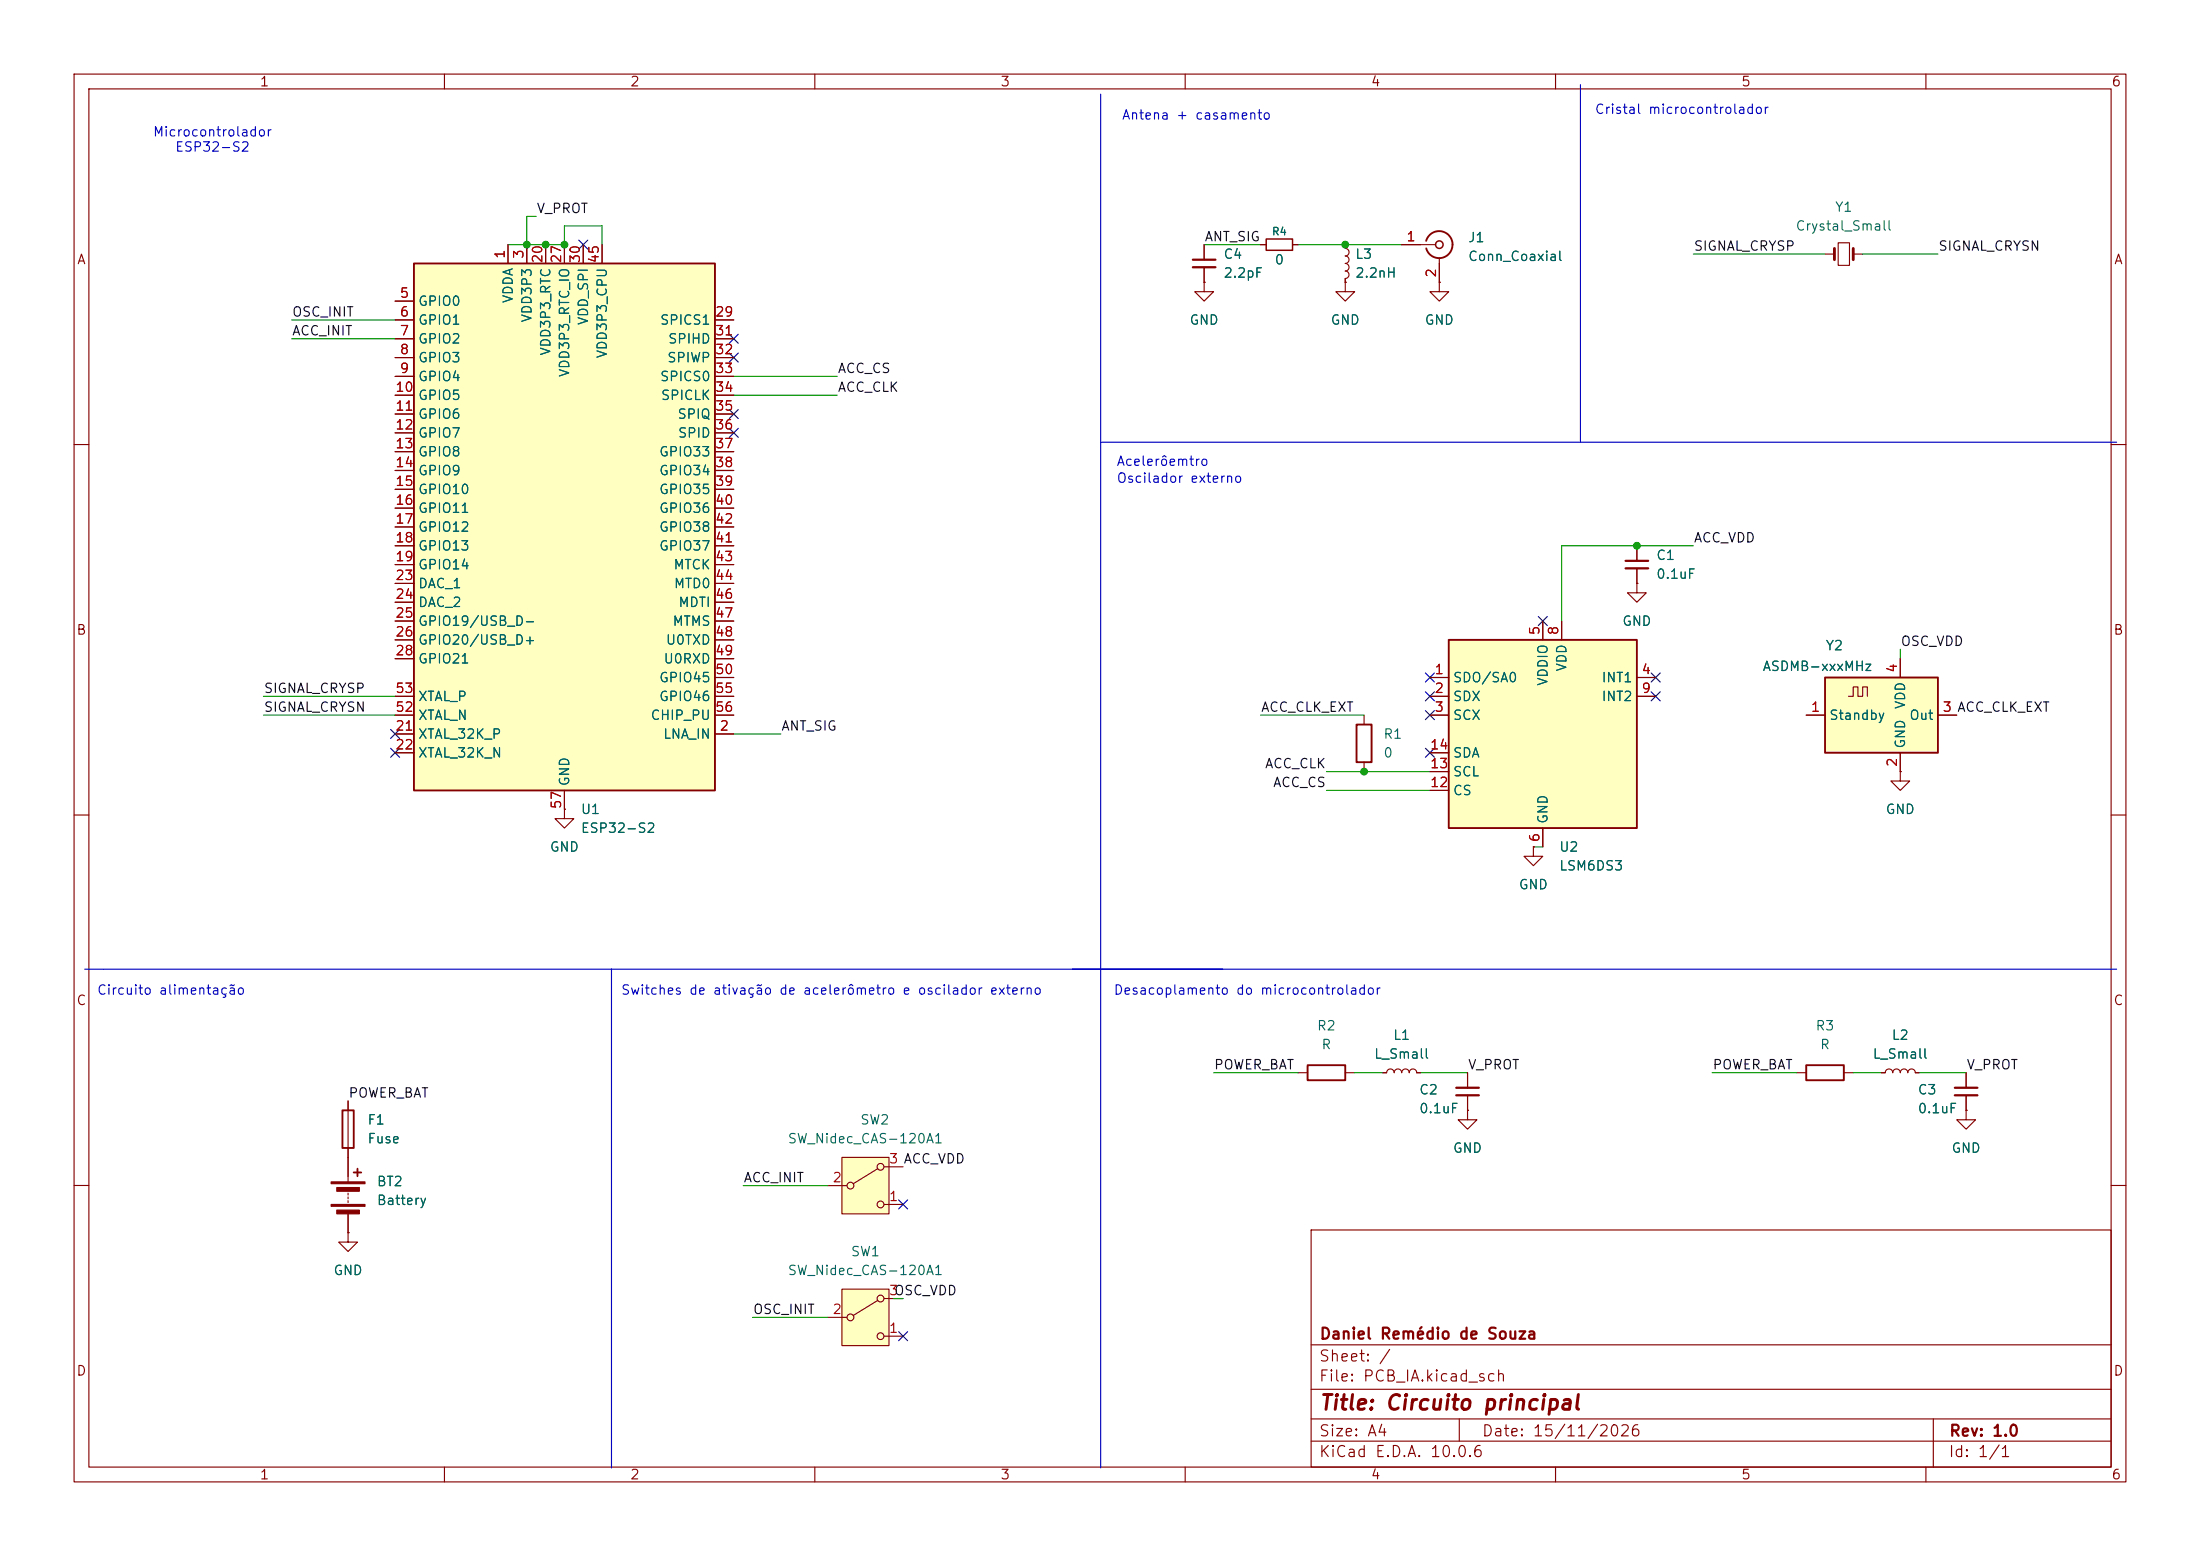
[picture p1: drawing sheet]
<svg xmlns="http://www.w3.org/2000/svg" width="297mm" height="210mm" viewBox="0 0 297 210" stroke-linecap="round" stroke-linejoin="round" font-family="sans-serif">
<g fill="none" stroke="#840000" stroke-width=".15">
<path d="M10 10h277v190h-277zM12 12h273v186h-273zM60 10v2M110 10v2M160 10v2M210 10v2M260 10v2M194.3 38.1v1.3h1.3l-1.3 1.2-1.3-1.2h1.3M194.3 38.1h.1M10 60h2M285 60h2M10 110h2"/>
<path d="M285 110h2M10 160h2M177 166h108v32h-108zM285 160h2M60 198v2M110 198v2M160 198v2M177 194.5h108M177 191.5h108M177 187.5h108M177 181.5h108M197 191.5v3"/>
<path d="M210 198v2M260 198v2M261 191.5v6.5"/>
</g>
<path d="M55.9 35.6h40.6v71.1h-40.6z" fill="#ffffc2"/>
<path d="M55.9 35.6h40.6v71.1h-40.6zM183.1 97.8h2.1v5.1h-2.1z" fill="none" stroke="#840000" stroke-width=".25"/>
<g fill="none" stroke="#840000" stroke-width=".15">
<path d="M68.6 33v2.6M71.1 33v2.6M73.7 33v2.6M76.2 33v2.6M78.7 33v2.6M81.3 33v2.6M53.3 40.6h2.6M53.3 43.2h2.6M53.3 45.7h2.6M53.3 48.3h2.6M53.3 50.8h2.6M53.3 53.3h2.6"/>
<path d="M53.3 55.9h2.6M53.3 58.4h2.6M96.5 43.2h2.6M96.5 45.7h2.6M96.5 48.3h2.6M96.5 50.8h2.6M96.5 53.3h2.6M96.5 55.9h2.6M96.5 58.4h2.6M53.3 61h2.6M53.3 63.5h2.6M53.3 66h2.6"/>
<path d="M53.3 68.6h2.6M53.3 71.1h2.6M53.3 73.7h2.6M53.3 76.2h2.6M53.3 78.7h2.6M96.5 61h2.6M96.5 63.5h2.6M96.5 66h2.6M96.5 68.6h2.6M96.5 71.1h2.6M96.5 73.7h2.6M96.5 76.2h2.6"/>
<path d="M96.5 78.7h2.6M53.3 99.1h2.6M53.3 81.3h2.6M53.3 83.8h2.6M53.3 86.4h2.6M53.3 88.9h2.6M53.3 96.5h2.6M53.3 94h2.6M96.5 99.1h2.6M96.5 81.3h2.6M96.5 83.8h2.6M96.5 86.4h2.6"/>
<path d="M96.5 88.9h2.6M96.5 91.4h2.6M96.5 96.5h2.6M96.5 94h2.6M184.1 96.5v1.3M53.3 101.6h2.6M76.2 106.7v2.5M184.1 102.9v1.2"/>
</g>
<path d="M113.7 174h6.3v7.6h-6.3z" fill="#ffffc2"/>
<g fill="none" stroke="#840000" stroke-width=".15">
<path d="M111.8 177.8h2.5M113.7 174h6.3v7.6h-6.3zM118.5 175.5l-3.3 2M119.4 175.3h2.5M119.4 180.3h2.5"/>
<circle cx="114.8" cy="177.8" r=".46"/>
<circle cx="118.9" cy="175.3" r=".46"/>
<circle cx="118.9" cy="180.3" r=".46"/>
</g>
<path d="M113.7 156.2h6.3v7.6h-6.3z" fill="#ffffc2"/>
<g fill="none" stroke="#840000" stroke-width=".15">
<path d="M162.6 38.1v1.3h1.2l-1.2 1.2-1.3-1.2h1.3M162.6 38.1h.1M162.6 33v2.1M162.6 36.1v2M170.2 33h.7M174.5 33h.8M181.6 38.1v1.3h1.3l-1.3 1.2-1.3-1.2h1.3M181.6 38.1h.1M181.6 33v.5a.51 .51 0 0 1 .5 .5 .51 .51 0 0 1-.5 .6 .5 .5 0 0 1 .5 .5 .5 .5 0 0 1-.5 .5 .51 .51 0 0 1 .5 .5 .51 .51 0 0 1-.5 .5 .5 .5 0 0 1 .5 .5 .5 .5 0 0 1-.5 .5v.5M189.2 33h4.6M194.3 34.8v3.3M246.4 34.3h1.2"/>
<path d="M248.2 32.8h1.5v3h-1.5zM250.2 34.3h1.3M76.2 109.2v1.3h1.3l-1.3 1.3-1.3-1.3h1.3M76.2 109.2h.1M47 148.6v10.9M113.7 156.2h6.3v7.6h-6.3zM118.5 157.7l-3.3 2.1M119.4 157.5h2.5M175.3 144.8h1.2M181.6 144.8h1.3M186.7 144.8h.5a.51 .51 0 0 1 .5-.5 .51 .51 0 0 1 .5 .5 .51 .51 0 0 1 .5-.5 .51 .51 0 0 1 .5 .5 .51 .51 0 0 1 .5-.5 .51 .51 0 0 1 .5 .5 .51 .51 0 0 1 .6-.5 .51 .51 0 0 1 .5 .5h.5M47 166.4v1.2h1.3l-1.3 1.3-1.3-1.3h1.3"/>
<path d="M47 166.4h.1M47 161v.3M47 161.5v.3M47 162.1v.2M47 163.8v2.6M111.8 160h2.5M119.4 162.6h2.5"/>
<circle cx="118.9" cy="157.5" r=".46"/>
<circle cx="114.8" cy="160" r=".46"/>
<circle cx="118.9" cy="162.6" r=".46"/>
</g>
<path d="M192.5 32.5a1.81 1.81 0 0 1 2.8-1 1.81 1.81 0 0 1 0 3 1.81 1.81 0 0 1-2.8-1M46.2 149.9h1.6v5h-1.6zM47.8 158.2h1M48.3 157.7v1.1M176.5 143.8h5.1v2h-5.1z" fill="none" stroke="#840000" stroke-width=".25"/>
<g fill="none" stroke="#840000" stroke-width=".2">
<path d="M170.9 32.3h3.6v1.5h-3.6z"/>
<circle cx="194.3" cy="33" r=".51"/>
</g>
<path d="M161 35.1h3.1M161 36.1h3.1" fill="none" stroke="#840000" stroke-width=".3"/>
<path d="M247.6 33.5v1.6M250.2 33.5v1.6" fill="none" stroke="#840000" stroke-width=".38"/>
<g fill="#840000" stroke="#840000" stroke-width=".15">
<path d="M44.7 159.5h4.6v.3h-4.6z"/>
<path d="M44.7 162.6h4.6v.2h-4.6z"/>
<path d="M45.5 160.3h3v.5h-3z"/>
<path d="M45.5 163.3h3v.5h-3z"/>
</g>
<path d="M195.6 86.4h25.4v25.4h-25.4z" fill="#ffffc2"/>
<path d="M195.6 86.4h25.4v25.4h-25.4zM243.8 143.8h5.1v2h-5.1z" fill="none" stroke="#840000" stroke-width=".25"/>
<g fill="none" stroke="#840000" stroke-width=".15">
<path d="M221 78.7v1.3h1.2l-1.2 1.3-1.3-1.3h1.3M221 78.7h.1M221 73.7v2M221 76.7v2M193 91.4h2.6M193 94h2.6M193 96.5h2.6M208.3 83.8v2.6M210.8 83.8v2.6M221 91.4h2.5M221 94h2.5M193 106.7h2.6"/>
<path d="M193 104.1h2.6M193 101.6h2.6M207 114.3v1.3h1.3l-1.3 1.2-1.3-1.2h1.3M207 114.3h.1M208.3 111.8v2.5M198.1 149.9v1.2h1.3l-1.3 1.3-1.3-1.3h1.3M198.1 149.9h.1M198.1 144.8v2M198.1 147.8v2.1M242.6 144.8h1.2M248.9 144.8h1.3M254 144.8h.5a.51 .51 0 0 1 .5-.5 .51 .51 0 0 1 .5 .5 .51 .51 0 0 1 .5-.5 .51 .51 0 0 1 .5 .5 .51 .51 0 0 1 .5-.5 .51 .51 0 0 1 .6 .5 .51 .51 0 0 1 .5-.5 .51 .51 0 0 1 .5 .5h.5"/>
<path d="M265.4 149.9v1.2h1.3l-1.3 1.3-1.2-1.3h1.2M265.4 149.9h.1M265.4 144.8v2M265.4 147.8v2.1"/>
</g>
<path d="M219.5 75.7h3M219.5 76.7h3M196.6 146.8h3M196.6 147.8h3M263.9 146.8h3.1M263.9 147.8h3.1" fill="none" stroke="#840000" stroke-width=".3"/>
<path d="M246.4 91.4h15.2v10.2h-15.2z" fill="#ffffc2"/>
<path d="M246.4 91.4h15.2v10.2h-15.2z" fill="none" stroke="#840000" stroke-width=".25"/>
<g fill="none" stroke="#840000" stroke-width=".15">
<path d="M68.6 33v2.6M71.1 33v2.6M73.7 33v2.6M76.2 33v2.6M78.7 33v2.6M81.3 33v2.6M162.6 38.1h.1M162.6 33v2.1M162.6 36.1v2M170.2 33h.7M174.5 33h.8M181.6 38.1h.1"/>
<path d="M181.6 33v.5M181.6 37.6v.5M189.2 33h2.6M194.3 38.1h.1M194.3 35.6v2.5M53.3 40.6h2.6M53.3 43.2h2.6M53.3 45.7h2.6M53.3 48.3h2.6M53.3 50.8h2.6M53.3 53.3h2.6M53.3 55.9h2.6"/>
<path d="M53.3 58.4h2.6M96.5 43.2h2.6M96.5 45.7h2.6M96.5 48.3h2.6M96.5 50.8h2.6M96.5 53.3h2.6M96.5 55.9h2.6M96.5 58.4h2.6M53.3 61h2.6M53.3 63.5h2.6M53.3 66h2.6M53.3 68.6h2.6"/>
<path d="M53.3 71.1h2.6M53.3 73.7h2.6M53.3 76.2h2.6M53.3 78.7h2.6M96.5 61h2.6M96.5 63.5h2.6M96.5 66h2.6M96.5 68.6h2.6M96.5 71.1h2.6M96.5 73.7h2.6M96.5 76.2h2.6M96.5 78.7h2.6"/>
<path d="M221 78.7h.1M221 73.7v2M221 76.7v2M53.3 96.5h2.6M53.3 99.1h2.6M53.3 81.3h2.6M53.3 83.8h2.6M53.3 86.4h2.6M53.3 88.9h2.6M53.3 94h2.6M96.5 96.5h2.6M96.5 99.1h2.6"/>
<path d="M96.5 81.3h2.6M96.5 83.8h2.6M96.5 86.4h2.6M96.5 88.9h2.6M96.5 91.4h2.6M96.5 94h2.6M193 96.5h2.6M193 91.4h2.6M193 94h2.6M208.3 83.8v2.6M210.8 83.8v2.6M221 91.4h2.5"/>
<path d="M221 94h2.5M243.8 96.5h2.6M249.6 94h.6v-1.3h.6v1.3h.7v-1.3h.6v1.3M256.5 88.9v2.5M261.6 96.5h2.6M53.3 101.6h2.6M76.2 109.2h.1M76.2 106.7v2.5M193 101.6h2.6M193 106.7h2.6M193 104.1h2.6M207 114.3h.1"/>
<path d="M208.3 111.8v2.5M256.5 104.1v1.3h1.3l-1.3 1.3-1.2-1.3h1.2M256.5 104.1h.1M256.5 101.6v2.5M47 148.6v1.3M47 154.9v3.9M186.7 144.8h.5M191.3 144.8h.5M198.1 149.9h.1M198.1 144.8v2M198.1 147.8v2.1M254 144.8h.5"/>
<path d="M258.6 144.8h.5M265.4 149.9h.1M265.4 144.8v2M265.4 147.8v2.1M47 166.4h.1M47 163.8v2.6"/>
</g>
<path d="M148.6 12.7v185.4M213.4 11.4v48.3M148.6 59.7h137.1M11.4 130.8h274.3M82.5 130.8v67.3" fill="none" stroke="#0000c2" stroke-width=".15"/>
<g fill="none" stroke="#009600" stroke-width=".15">
<path d="M68.6 33h7.6v-2.5h5.1v2.5M72.4 29.2h-1.3v3.8M162.6 33h7.6M175.3 33h13.9M228.6 34.3h17.8M251.5 34.3h10.1M39.4 45.7h13.9M39.4 43.2h13.9M99.1 53.3h13.9M99.1 50.8h13.9M228.6 73.7h-17.8v10.1M35.6 96.5h17.7"/>
<path d="M35.6 94h17.7M99.1 99.1h6.3M170.2 96.5h13.9M256.5 87.6v1.3M179.1 106.7h13.9M179.1 104.1h13.9M207 114.3h1.3M163.8 144.8h11.5M182.9 144.8h3.8M191.8 144.8h6.3M231.1 144.8h11.5M250.2 144.8h3.8"/>
<path d="M259.1 144.8h6.3M100.3 160h11.5M101.6 177.8h10.2M120.6 175.3h1.3"/>
</g>
<g fill="none" stroke="#000084" stroke-width=".15">
<path d="M78.1 32.4l1.2 1.2M79.3 32.4l-1.2 1.2M98.5 55.3l1.2 1.2M98.5 57.8l1.2 1.2M98.5 45.1l1.2 1.2M98.5 47.7l1.2 1.2M99.7 55.3l-1.2 1.2M99.7 57.8l-1.2 1.2M99.7 45.1l-1.2 1.2M99.7 47.7l-1.2 1.2M52.7 98.5l1.2 1.2M53.9 98.5l-1.2 1.2"/>
<path d="M192.4 95.9l1.2 1.2M192.4 93.4l1.2 1.2M192.4 90.8l1.2 1.2M193.6 95.9l-1.2 1.2M193.6 93.4l-1.2 1.2M193.6 90.8l-1.2 1.2M207.7 83.2l1.2 1.2M208.9 83.2l-1.2 1.2M222.9 93.4l1.2 1.2M222.9 90.8l1.2 1.2M224.1 93.4l-1.2 1.2M224.1 90.8l-1.2 1.2"/>
<path d="M52.7 101l1.2 1.2M53.9 101l-1.2 1.2M192.4 101l1.2 1.2M193.6 101l-1.2 1.2M121.3 162l1.2 1.2M121.3 179.7l1.2 1.2M122.5 162l-1.2 1.2M122.5 179.7l-1.2 1.2"/>
</g>
<g fill="#009600" stroke="#009600" stroke-width=".14">
<circle cx="181.6" cy="33" r=".46"/>
<circle cx="73.7" cy="33" r=".46"/>
<circle cx="76.2" cy="33" r=".46"/>
<circle cx="71.1" cy="33" r=".46"/>
<circle cx="221" cy="73.7" r=".46"/>
<circle cx="184.1" cy="104.1" r=".46"/>
</g>
<text font-size="2" fill="#840000" x="178" y="190.8">Title: Circuito principal</text>
<g font-size="1.5" fill="#840000">
<text x="178" y="184.1">Sheet: /</text>
<text x="178" y="181.1">Daniel Remédio de Souza</text>
<text x="178" y="186.8">File: PCB_IA.kicad_sch</text>
<text x="178" y="197">KiCad E.D.A. 10.0.6</text>
<text x="178" y="194.2">Size: A4</text>
<text x="200" y="194.2">Date: 15/11/2026</text>
<text x="263" y="197">Id: 1/1</text>
<text x="263" y="194.2">Rev: 1.0</text>
</g>
<g font-size="1.3" fill="#840000">
<text x="35" y="12">1</text>
<text x="85" y="12">2</text>
<text x="135" y="12">3</text>
<text x="185" y="12">4</text>
<text x="235" y="12">5</text>
<text x="285" y="12">6</text>
<text x="10.3" y="36">A</text>
<text x="285.3" y="36">A</text>
<text x="10.2" y="86">B</text>
<text x="285.2" y="86">B</text>
<text x="10.2" y="136">C</text>
<text x="285.2" y="136">C</text>
<text x="10.2" y="186">D</text>
<text x="285.2" y="186">D</text>
<text x="35" y="200">1</text>
<text x="85" y="200">2</text>
<text x="135" y="200">3</text>
<text x="185" y="200">4</text>
<text x="235" y="200">5</text>
<text x="285" y="200">6</text>
</g>
<g font-size="1.3" fill="#0000c2">
<text x="151.4" y="16.5">Antena + casamento</text>
<text x="215.2" y="15.7">Cristal microcontrolador</text>
<text x="20.6" y="18.7">Microcontrolador</text>
<text x="23.6" y="20.8">ESP32-S2</text>
<text x="150.6" y="63.2">Acelerôemtro</text>
<text x="150.7" y="65.5">Oscilador externo</text>
<text x="13" y="134.6">Circuito alimentação</text>
<text x="83.7" y="134.6">Switches de ativação de acelerômetro e oscilador externo</text>
<text x="150.3" y="134.6">Desacoplamento do microcontrolador</text>
</g>
<g font-size="1.3" fill="#0f0f0f">
<text x="72.4" y="29.1">V_PROT</text>
<text x="162.5" y="32.9">ANT_SIG</text>
<text x="228.6" y="34.2">SIGNAL_CRYSP</text>
<text x="261.6" y="34.2">SIGNAL_CRYSN</text>
<text x="39.3" y="45.6">ACC_INIT</text>
<text x="39.3" y="43.1">OSC_INIT</text>
<text x="113" y="53.2">ACC_CLK</text>
<text x="113" y="50.7">ACC_CS</text>
<text x="228.6" y="73.5">ACC_VDD</text>
<text x="256.5" y="87.5">OSC_VDD</text>
<text x="35.5" y="93.9">SIGNAL_CRYSP</text>
<text x="35.5" y="96.4">SIGNAL_CRYSN</text>
<text x="105.4" y="98.9">ANT_SIG</text>
<text x="170.2" y="96.4">ACC_CLK_EXT</text>
<text x="170.7" y="104">ACC_CLK</text>
<text x="171.8" y="106.6">ACC_CS</text>
<text x="47" y="148.5">POWER_BAT</text>
<text x="163.8" y="144.7">POWER_BAT</text>
<text x="198.1" y="144.7">V_PROT</text>
<text x="231.1" y="144.7">POWER_BAT</text>
<text x="265.4" y="144.7">V_PROT</text>
<text x="100.3" y="159.9">ACC_INIT</text>
<text x="101.6" y="177.7">OSC_INIT</text>
<text x="120.6" y="175.1">OSC_VDD</text>
</g>
<g font-size="1.3" fill="#006464">
<text x="247.6" y="28.9">Y1</text>
<text x="165.1" y="35.3">C4</text>
<text x="182.9" y="35.3">L3</text>
<text x="198.1" y="33">J1</text>
<text x="198.1" y="35.5">Conn_Coaxial</text>
<text x="242.3" y="31.4">Crystal_Small</text>
<text x="56.4" y="41.6">GPIO0</text>
<text x="69.5" y="41" transform="rotate(-90 69.5 41)">VDDA</text>
<text x="165.1" y="37.8">2.2pF</text>
<text x="172" y="36">0</text>
<text x="182.9" y="37.8">2.2nH</text>
<text x="56.4" y="44.1">GPIO1</text>
<text x="56.4" y="46.7">GPIO2</text>
<text x="72.1" y="43.6" transform="rotate(-90 72.1 43.6)">VDD3P3</text>
<text x="79.7" y="44" transform="rotate(-90 79.7 44)">VDD_SPI</text>
<text x="89" y="44.1">SPICS1</text>
<text x="90.1" y="46.7">SPIHD</text>
<text x="160.5" y="44.1">GND</text>
<text x="179.5" y="44.1">GND</text>
<text x="192.2" y="44.1">GND</text>
<text x="56.4" y="49.2">GPIO3</text>
<text x="56.4" y="51.8">GPIO4</text>
<text x="74.6" y="48.1" transform="rotate(-90 74.6 48.1)">VDD3P3_RTC</text>
<text x="77.2" y="51" transform="rotate(-90 77.2 51)">VDD3P3_RTC_IO</text>
<text x="82.2" y="48.5" transform="rotate(-90 82.2 48.5)">VDD3P3_CPU</text>
<text x="89" y="51.8">SPICS0</text>
<text x="90" y="49.2">SPIWP</text>
<text x="56.4" y="54.3">GPIO5</text>
<text x="56.4" y="56.8">GPIO6</text>
<text x="56.4" y="59.4">GPIO7</text>
<text x="89.1" y="54.3">SPICLK</text>
<text x="91.4" y="56.8">SPIQ</text>
<text x="91.4" y="59.4">SPID</text>
<text x="56.4" y="61.9">GPIO8</text>
<text x="56.4" y="64.5">GPIO9</text>
<text x="88.9" y="61.9">GPIO33</text>
<text x="88.9" y="64.5">GPIO34</text>
<text x="56.4" y="67">GPIO10</text>
<text x="56.4" y="69.5">GPIO11</text>
<text x="88.9" y="67">GPIO35</text>
<text x="88.9" y="69.5">GPIO36</text>
<text x="56.4" y="72.1">GPIO12</text>
<text x="56.4" y="74.6">GPIO13</text>
<text x="56.4" y="77.2">GPIO14</text>
<text x="88.9" y="74.6">GPIO37</text>
<text x="88.9" y="72.1">GPIO38</text>
<text x="90.8" y="77.2">MTCK</text>
<text x="223.5" y="75.9">C1</text>
<text x="56.4" y="79.7">DAC_1</text>
<text x="56.4" y="82.2">DAC_2</text>
<text x="90.9" y="79.7">MTD0</text>
<text x="91.5" y="82.2">MDTI</text>
<text x="223.5" y="78.4">0.1uF</text>
<text x="56.4" y="84.8">GPIO19/USB_D-</text>
<text x="56.4" y="87.3">GPIO20/USB_D+</text>
<text x="56.4" y="89.9">GPIO21</text>
<text x="89.5" y="89.9">U0RXD</text>
<text x="89.8" y="87.3">U0TXD</text>
<text x="90.7" y="84.8">MTMS</text>
<text x="218.9" y="84.8">GND</text>
<text x="246.4" y="88.1">Y2</text>
<text x="56.4" y="94.9">XTAL_P</text>
<text x="88.9" y="92.4">GPIO45</text>
<text x="88.9" y="94.9">GPIO46</text>
<text x="196.1" y="92.4">SDO/SA0</text>
<text x="196.1" y="94.9">SDX</text>
<text x="209.2" y="92.7" transform="rotate(-90 209.2 92.7)">VDDIO</text>
<text x="211.8" y="90.7" transform="rotate(-90 211.8 90.7)">VDD</text>
<text x="216.1" y="92.4">INT1</text>
<text x="216.1" y="94.9">INT2</text>
<text x="237.9" y="90.9">ASDMB-xxxMHz</text>
<text x="257.5" y="95.8" transform="rotate(-90 257.5 95.8)">VDD</text>
<text x="56.4" y="100">XTAL_32K_P</text>
<text x="56.4" y="97.5">XTAL_N</text>
<text x="87.7" y="97.5">CHIP_PU</text>
<text x="89.4" y="100">LNA_IN</text>
<text x="186.7" y="100">R1</text>
<text x="196.1" y="97.5">SCX</text>
<text x="246.9" y="97.5">Standby</text>
<text x="257.5" y="101.1" transform="rotate(-90 257.5 101.1)">GND</text>
<text x="257.7" y="97.5">Out</text>
<text x="56.4" y="102.6">XTAL_32K_N</text>
<text x="77.2" y="106.2" transform="rotate(-90 77.2 106.2)">GND</text>
<text x="186.7" y="102.6">0</text>
<text x="196.1" y="107.6">CS</text>
<text x="196.1" y="105.1">SCL</text>
<text x="196.1" y="102.6">SDA</text>
<text x="78.3" y="110.2">U1</text>
<text x="78.3" y="112.7">ESP32-S2</text>
<text x="209.2" y="111.3" transform="rotate(-90 209.2 111.3)">GND</text>
<text x="254.5" y="110.2">GND</text>
<text x="74.1" y="115.3">GND</text>
<text x="210.4" y="115.3">U2</text>
<text x="210.4" y="117.8">LSM6DS3</text>
<text x="204.9" y="120.3">GND</text>
<text x="177.7" y="139.4">R2</text>
<text x="178.3" y="141.9">R</text>
<text x="185.4" y="143.2">L_Small</text>
<text x="188" y="140.7">L1</text>
<text x="245" y="139.4">R3</text>
<text x="245.6" y="141.9">R</text>
<text x="252.7" y="143.2">L_Small</text>
<text x="255.3" y="140.7">L2</text>
<text x="191.5" y="148">C2</text>
<text x="258.8" y="148">C3</text>
<text x="49.5" y="152.1">F1</text>
<text x="49.5" y="154.6">Fuse</text>
<text x="106.3" y="154.6">SW_Nidec_CAS-120A1</text>
<text x="116" y="152.1">SW2</text>
<text x="191.5" y="150.6">0.1uF</text>
<text x="196.1" y="155.9">GND</text>
<text x="258.8" y="150.6">0.1uF</text>
<text x="263.4" y="155.9">GND</text>
<text x="50.8" y="160.4">BT2</text>
<text x="50.8" y="163">Battery</text>
<text x="44.9" y="172.4">GND</text>
<text x="106.3" y="172.4">SW_Nidec_CAS-120A1</text>
<text x="114.8" y="169.9">SW1</text>
</g>
<g font-size="1.3" fill="#a90000">
<text x="68.4" y="35" transform="rotate(-90 68.4 35)">1</text>
<text x="71" y="35" transform="rotate(-90 71 35)">3</text>
<text x="73.5" y="35.6" transform="rotate(-90 73.5 35.6)">20</text>
<text x="76.1" y="35.6" transform="rotate(-90 76.1 35.6)">27</text>
<text x="78.6" y="35.6" transform="rotate(-90 78.6 35.6)">30</text>
<text x="81.1" y="35.6" transform="rotate(-90 81.1 35.6)">45</text>
<text x="189.8" y="32.9">1</text>
<text x="53.9" y="40.5">5</text>
<text x="194.2" y="37.6" transform="rotate(-90 194.2 37.6)">2</text>
<text x="53.9" y="43">6</text>
<text x="53.9" y="45.6">7</text>
<text x="96.5" y="43">29</text>
<text x="96.5" y="45.6">31</text>
<text x="53.3" y="53.2">10</text>
<text x="53.9" y="48.1">8</text>
<text x="53.9" y="50.7">9</text>
<text x="96.5" y="48.1">32</text>
<text x="96.5" y="50.7">33</text>
<text x="96.5" y="53.2">34</text>
<text x="53.3" y="55.7">11</text>
<text x="53.3" y="58.3">12</text>
<text x="96.5" y="55.7">35</text>
<text x="96.5" y="58.3">36</text>
<text x="53.3" y="60.8">13</text>
<text x="53.3" y="63.4">14</text>
<text x="53.3" y="65.9">15</text>
<text x="96.5" y="60.8">37</text>
<text x="96.5" y="63.4">38</text>
<text x="96.5" y="65.9">39</text>
<text x="53.3" y="68.4">16</text>
<text x="53.3" y="71">17</text>
<text x="96.5" y="68.4">40</text>
<text x="96.5" y="71">42</text>
<text x="53.3" y="73.5">18</text>
<text x="53.3" y="76.1">19</text>
<text x="96.5" y="73.5">41</text>
<text x="96.5" y="76.1">43</text>
<text x="53.3" y="78.6">23</text>
<text x="53.3" y="81.1">24</text>
<text x="53.3" y="83.7">25</text>
<text x="96.5" y="78.6">44</text>
<text x="96.5" y="81.1">46</text>
<text x="96.5" y="83.7">47</text>
<text x="53.3" y="86.2">26</text>
<text x="53.3" y="88.8">28</text>
<text x="96.5" y="86.2">48</text>
<text x="96.5" y="88.8">49</text>
<text x="208.1" y="85.8" transform="rotate(-90 208.1 85.8)">5</text>
<text x="210.7" y="85.8" transform="rotate(-90 210.7 85.8)">8</text>
<text x="53.3" y="93.8">53</text>
<text x="96.5" y="91.3">50</text>
<text x="96.5" y="93.8">55</text>
<text x="193.6" y="91.3">1</text>
<text x="193.6" y="93.8">2</text>
<text x="221.5" y="91.3">4</text>
<text x="221.5" y="93.8">9</text>
<text x="256.4" y="90.9" transform="rotate(-90 256.4 90.9)">4</text>
<text x="53.3" y="98.9">21</text>
<text x="53.3" y="101.5">22</text>
<text x="53.3" y="96.4">52</text>
<text x="96.5" y="96.4">56</text>
<text x="97.1" y="98.9">2</text>
<text x="193" y="101.5">14</text>
<text x="193.6" y="96.4">3</text>
<text x="244.4" y="96.4">1</text>
<text x="262.2" y="96.4">3 ACC_CLK_EXT</text>
<text x="262.2" y="96.4">3</text>
<text x="193" y="106.5">12</text>
<text x="193" y="104">13</text>
<text x="256.4" y="103.6" transform="rotate(-90 256.4 103.6)">2</text>
<text x="76.1" y="109.3" transform="rotate(-90 76.1 109.3)">57</text>
<text x="208.1" y="113.8" transform="rotate(-90 208.1 113.8)">6</text>
<text x="112.3" y="159.9">2</text>
<text x="119.9" y="157.3">3 ACC_VDD</text>
<text x="119.9" y="162.4">1</text>
<text x="112.3" y="177.7">2</text>
<text x="119.9" y="175.1">3</text>
<text x="119.9" y="180.2">1</text>
</g>
<text font-size="1" fill="#006464" x="171.6" y="32">R4</text>
</svg>
